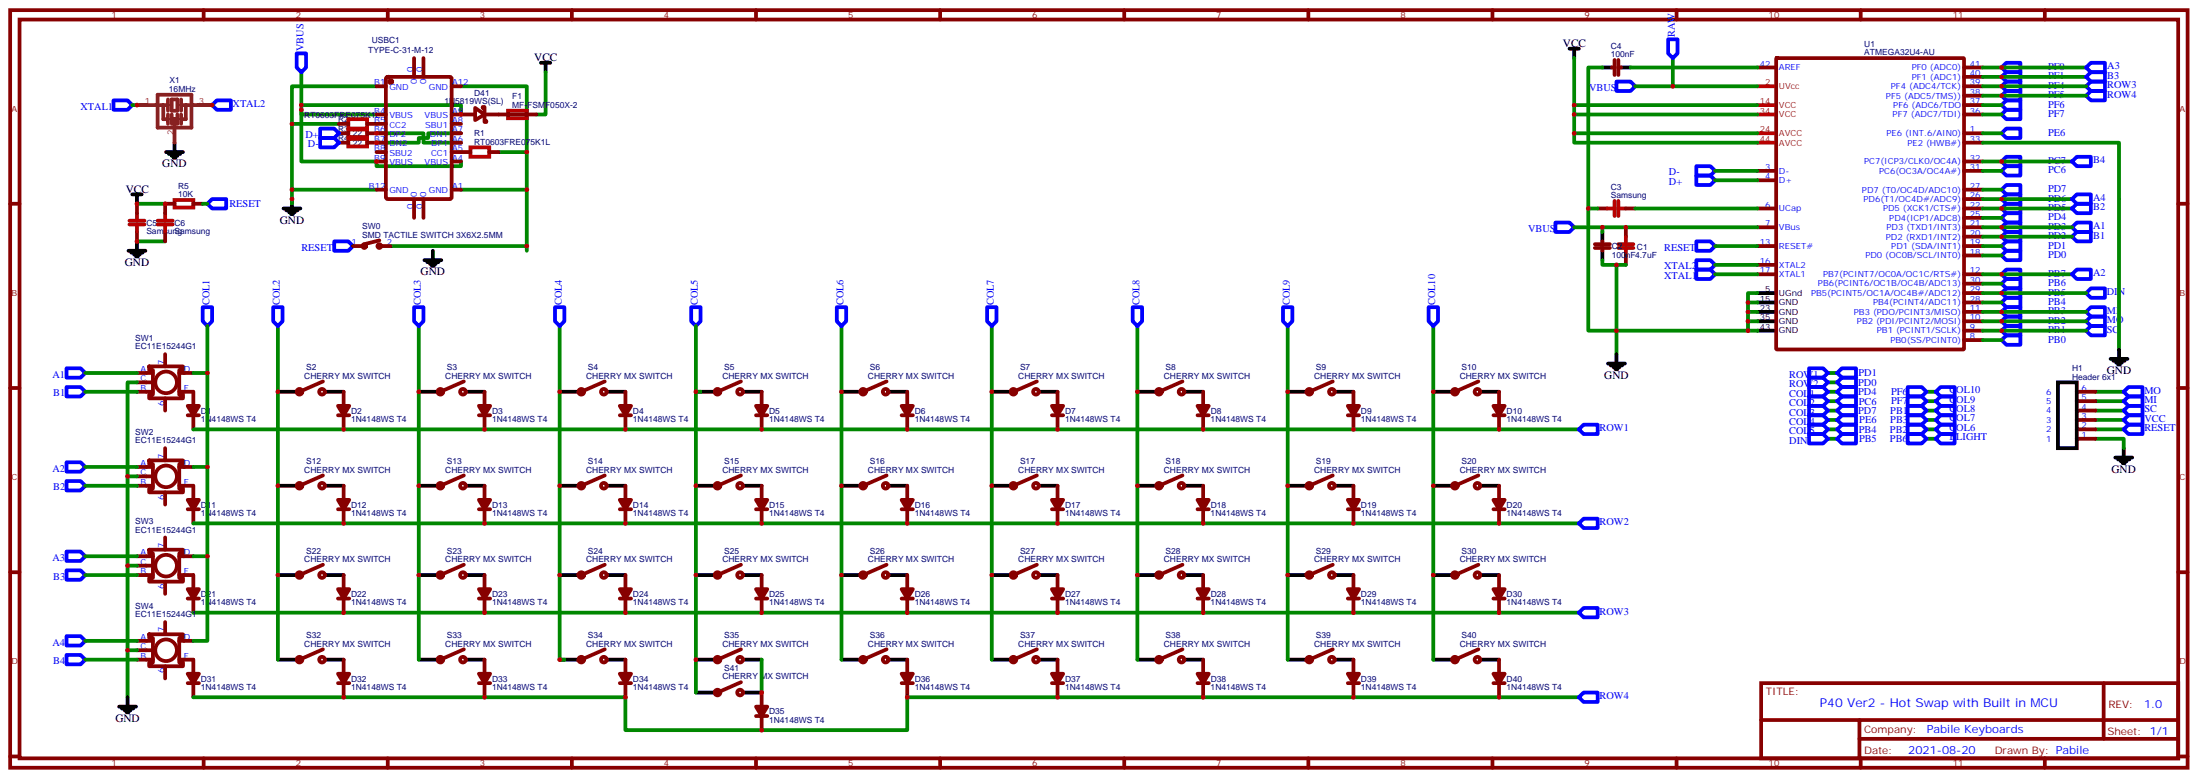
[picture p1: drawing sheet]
<svg xmlns="http://www.w3.org/2000/svg" width="826mm" height="292mm" viewBox="0 0 826 292" stroke-linecap="round" stroke-linejoin="round" font-family="sans-serif">
<g fill="none" stroke="#870000" stroke-width="1.4">
<path d="M3.8 3.8h817.7v284.3h-817.7zM7.3 7.3h810.7v277.3h-810.7zM76.5 3.8v3.5M145.6 3.8v3.5M214.8 3.8v3.5M283.9 3.8v3.5M353.1 3.8v3.5M422.2 3.8v3.5M491.3 3.8v3.5M560.5 3.8v3.5M629.6 3.8v3.5M698.8 3.8v3.5"/>
<path d="M767.9 3.8v3.5M141.4 32.4h3.5M145.2 29.1l.4-.2h23.3l.7 .4v44.7l-.4 .7h-23.6l-.6-.4-.1-44.7zM155.5 21.8v7.1M159 21.8v7.1M169.6 32.4h3.5M605.3 25.3h1.1M606.4 22.5v5.7M607.8 25.3h1M607.8 22.5v5.7M660 25.3h7M667.1 22h70.4l.1 108.8-.2 .3-70 .1-.3-.2z"/>
<path d="M737.6 32.4h7M737.6 25.3h7M737.6 28.9h7M737.6 35.9h7M737.6 39.4h7M127.3 53.6h3.5M127.3 50h3.5M127.3 46.5h3.5M137.9 53.6h7M137.9 50h7M137.9 46.5h7M141.4 43h3.5"/>
<path d="M141.4 57.1h3.5M169.6 43h8.8M169.6 57.1h7.1M169.6 53.6h3.5M169.6 50h3.5M169.6 46.5h3.5M178.4 40.5l3.6 2.5-3.6 2.1zM181.3 40.5v-.4h.7v2.9M182 43v2.8h.7v-.4M182 43h19.4M183.7 57.1h3.6M737.6 43h7"/>
<path d="M737.6 53.6h7M737.6 50h7M3.8 76.5h3.5M51.4 76.5v3.5M65.5 76.5h-3.5v3.5M72.6 76.5h3.5M141.4 60.6h3.5M141.4 71.2h3.5M155.5 74.7v7.1M159 74.7v7.1M169.6 60.6h3.5M169.6 71.2h3.5"/>
<path d="M600 78.2h3.5M610.6 78.2h3.5M660 64.1h7M660 78.2h7M660 67.7h7M737.6 60.6h7M737.6 71.2h7M737.6 64.1h7M737.6 78.2h7M737.6 74.7h7M818 76.5h3.5M51.4 87.1v3.5"/>
<path d="M62 87.1v3.5M132.6 92.4h3.5M142.5 90.2l-5.7 1.5M143.2 92.4h3.5M598.9 93.1h5.7M598.9 91.7h5.7M601.8 90.6v1.1M601.8 93.1v1M610.6 85.3v3.5M610.6 95.9v3.5M660 92.4h7M660 85.3h7"/>
<path d="M660 99.4h7M737.6 92.4h7M737.6 95.9h7M737.6 88.8h7M737.6 85.3h7M737.6 81.8h7M660 102.9h7M737.6 102.9h7M737.6 117.1h7M737.6 113.5h7M737.6 110h7M737.6 106.5h7"/>
<path d="M51.4 140h6M56 137.5h12.7v1.4h-1.4v9.2h1.4v1.4h-12.7v-1.4h1.4v-9.2h-1.4zM62 132.9v4.6M67.3 140h5.3M737.6 127.6h7M737.6 124.1h7M737.6 120.6h7M3.8 145.6h3.5M51.4 147h6M51.4 143.5h6M62 149.5v4.6M67.3 147h5.3v5.3"/>
<path d="M70.5 155.9h4.2M72.6 155.9v5.2M121.3 143.2l-8.8 3.8M126.9 155.9h4.3M129 147v5.3M129 155.9v5.2M174.2 143.2l-8.8 3.8M179.8 155.9h4.3M182 147v5.3M182 155.9v5.2M227.1 143.2l-8.8 3.8M232.8 155.9h4.2"/>
<path d="M234.9 147v5.3M234.9 155.9v5.2M278.3 143.2l-8.8 3.8M283.9 155.9h4.2M286 147v5.3M286 155.9v5.2M333 143.2l-8.9 3.8M338.6 155.9h4.2M340.7 147v5.3M340.7 155.9v5.2M389.4 143.2l-8.8 3.8M395 155.9h4.3"/>
<path d="M397.2 147v5.3M397.2 155.9v5.2M444.1 143.2l-8.8 3.8M449.7 155.9h4.3M451.8 147v5.3M451.8 155.9v5.2M500.5 143.2l-8.8 3.8M506.2 155.9h4.2M508.3 147v5.3M508.3 155.9v5.2M555.2 143.2l-8.8 3.8M560.8 155.9h4.3"/>
<path d="M563 147v5.3M563 155.9v5.2M779.9 157.6h7.1M779.9 154.1h7.1M779.9 150.6h7.1M779.9 147h7.1M818 145.6h3.5M51.4 175.3h6M51.4 178.8h6M56 172.8h12.7v1.4h-1.4v9.2h1.4v1.4h-12.7v-1.4h1.4v-9.2h-1.4zM62 168.2v4.6M67.3 175.3h5.3"/>
<path d="M121.3 178.4l-8.8 3.9M174.2 178.4l-8.8 3.9M227.1 178.4l-8.8 3.9M278.3 178.4l-8.8 3.9M333 178.4l-8.9 3.9M389.4 178.4l-8.8 3.9M444.1 178.4l-8.8 3.9M500.5 178.4l-8.8 3.9M555.2 178.4l-8.8 3.9M779.9 164.7h7.1M779.9 161.1h7.1M51.4 182.3h6"/>
<path d="M62 184.8v4.6M67.3 182.3h5.3v5.3M70.5 191.1h4.2M72.6 191.1v5.3M126.9 191.1h4.3M129 182.3v5.3M129 191.1v5.3M179.8 191.1h4.3M182 182.3v5.3M182 191.1v5.3M232.8 191.1h4.2M234.9 182.3v5.3"/>
<path d="M234.9 191.1v5.3M283.9 191.1h4.2M286 182.3v5.3M286 191.1v5.3M338.6 191.1h4.2M340.7 182.3v5.3M340.7 191.1v5.3M395 191.1h4.3M397.2 182.3v5.3M397.2 191.1v5.3M449.7 191.1h4.3M451.8 182.3v5.3"/>
<path d="M451.8 191.1v5.3M506.2 191.1h4.2M508.3 182.3v5.3M508.3 191.1v5.3M560.8 191.1h4.3M563 182.3v5.3M563 191.1v5.3M3.8 214.8h3.5M51.4 208.8h6M51.4 212.3h6M51.4 215.8h6M56 206.3h12.7v1.4h-1.4v9.2h1.4v1.4h-12.7v-1.4h1.4v-9.2h-1.4z"/>
<path d="M62 201.7v4.6M62 218.3v4.6M67.3 215.8h5.3v5.3M67.3 208.8h5.3M121.3 211.9l-8.8 3.9M129 215.8v5.3M174.2 211.9l-8.8 3.9M182 215.8v5.3M227.1 211.9l-8.8 3.9M234.9 215.8v5.3M278.3 211.9l-8.8 3.9M286 215.8v5.3"/>
<path d="M333 211.9l-8.9 3.9M340.7 215.8v5.3M389.4 211.9l-8.8 3.9M397.2 215.8v5.3M444.1 211.9l-8.8 3.9M451.8 215.8v5.3M500.5 211.9l-8.8 3.9M508.3 215.8v5.3M555.2 211.9l-8.8 3.9M563 215.8v5.3M818 214.8h3.5M56 238.1h12.7v1.4h-1.4v9.1h1.4v1.4h-12.7v-1.4h1.4v-9.1h-1.4z"/>
<path d="M62 233.5v4.6M70.5 224.6h4.2M72.6 224.6v5.3M126.9 224.6h4.3M129 224.6v5.3M179.8 224.6h4.3M182 224.6v5.3M232.8 224.6h4.2M234.9 224.6v5.3M283.9 224.6h4.2M286 224.6v5.3M338.6 224.6h4.2"/>
<path d="M340.7 224.6v5.3M395 224.6h4.3M397.2 224.6v5.3M449.7 224.6h4.3M451.8 224.6v5.3M506.2 224.6h4.2M508.3 224.6v5.3M560.8 224.6h4.3M563 224.6v5.3M51.4 240.5h6M51.4 244.1h6M51.4 247.6h6"/>
<path d="M62 250v4.6M67.3 247.6h5.3v5.3M67.3 240.5h5.3M70.5 256.4h4.2M72.6 256.4v5.3M121.3 243.7l-8.8 3.9M126.9 256.4h4.3M129 247.6v5.3M129 256.4v5.3M174.2 243.7l-8.8 3.9M179.8 256.4h4.3M182 247.6v5.3"/>
<path d="M182 256.4v5.3M227.1 243.7l-8.8 3.9M232.8 256.4h4.2M234.9 247.6v5.3M234.9 256.4v5.3M278.3 243.7l-8.8 3.9M278.3 256l-8.8 3.9M286 259.9v5.3M333 243.7l-8.9 3.9M338.6 256.4h4.2M340.7 247.6v5.3M340.7 256.4v5.3"/>
<path d="M389.4 243.7l-8.8 3.9M395 256.4h4.3M397.2 247.6v5.3M397.2 256.4v5.3M444.1 243.7l-8.8 3.9M449.7 256.4h4.3M451.8 247.6v5.3M451.8 256.4v5.3M500.5 243.7l-8.8 3.9M506.2 256.4h4.2M508.3 247.6v5.3M508.3 256.4v5.3"/>
<path d="M555.2 243.7l-8.8 3.9M560.8 256.4h4.3M563 247.6v5.3M563 256.4v5.3M661.4 256.4h156.6v28.2h-156.6zM790 256.4v20.9M283.9 268.7h4.2M286 268.7v5.3M661.4 270.2h156.5M698.3 277.3h119.6M698.3 270.2v14.2M3.8 283.9h3.5"/>
<path d="M76.5 284.6v3.5M145.6 284.6v3.5M214.8 284.6v3.5M283.9 284.6v3.5M353.1 284.6v3.5M422.2 284.6v3.5M491.3 284.6v3.5M560.5 284.6v3.5M629.6 284.6v3.5M698.8 284.6v3.5M767.9 284.6v3.5M818 283.9h3.5"/>
<circle cx="136.8" cy="92.4" r=".71"/>
<circle cx="142.5" cy="92.4" r=".71"/>
<circle cx="62.4" cy="143.5" r="4.1"/>
<circle cx="112.5" cy="147" r="1.06"/>
<circle cx="120.9" cy="147" r="1.06"/>
<circle cx="165.4" cy="147" r="1.06"/>
<circle cx="173.8" cy="147" r="1.06"/>
<circle cx="218.3" cy="147" r="1.06"/>
<circle cx="226.8" cy="147" r="1.06"/>
<circle cx="269.5" cy="147" r="1.06"/>
<circle cx="277.9" cy="147" r="1.06"/>
<circle cx="324.1" cy="147" r="1.06"/>
<circle cx="332.6" cy="147" r="1.06"/>
<circle cx="380.6" cy="147" r="1.06"/>
<circle cx="389" cy="147" r="1.06"/>
<circle cx="435.3" cy="147" r="1.06"/>
<circle cx="443.7" cy="147" r="1.06"/>
<circle cx="491.7" cy="147" r="1.06"/>
<circle cx="500.2" cy="147" r="1.06"/>
<circle cx="546.4" cy="147" r="1.06"/>
<circle cx="554.8" cy="147" r="1.06"/>
<circle cx="62.4" cy="178.8" r="4.1"/>
<circle cx="112.5" cy="182.3" r="1.06"/>
<circle cx="120.9" cy="182.3" r="1.06"/>
<circle cx="165.4" cy="182.3" r="1.06"/>
<circle cx="173.8" cy="182.3" r="1.06"/>
<circle cx="218.3" cy="182.3" r="1.06"/>
<circle cx="226.8" cy="182.3" r="1.06"/>
<circle cx="269.5" cy="182.3" r="1.06"/>
<circle cx="277.9" cy="182.3" r="1.06"/>
<circle cx="324.1" cy="182.3" r="1.06"/>
<circle cx="332.6" cy="182.3" r="1.06"/>
<circle cx="380.6" cy="182.3" r="1.06"/>
<circle cx="389" cy="182.3" r="1.06"/>
<circle cx="435.3" cy="182.3" r="1.06"/>
<circle cx="443.7" cy="182.3" r="1.06"/>
<circle cx="491.7" cy="182.3" r="1.06"/>
<circle cx="500.2" cy="182.3" r="1.06"/>
<circle cx="546.4" cy="182.3" r="1.06"/>
<circle cx="554.8" cy="182.3" r="1.06"/>
<circle cx="62.4" cy="212.3" r="4.1"/>
<circle cx="112.5" cy="215.8" r="1.06"/>
<circle cx="120.9" cy="215.8" r="1.06"/>
<circle cx="165.4" cy="215.8" r="1.06"/>
<circle cx="173.8" cy="215.8" r="1.06"/>
<circle cx="218.3" cy="215.8" r="1.06"/>
<circle cx="226.8" cy="215.8" r="1.06"/>
<circle cx="269.5" cy="215.8" r="1.06"/>
<circle cx="277.9" cy="215.8" r="1.06"/>
<circle cx="324.1" cy="215.8" r="1.06"/>
<circle cx="332.6" cy="215.8" r="1.06"/>
<circle cx="380.6" cy="215.8" r="1.06"/>
<circle cx="389" cy="215.8" r="1.06"/>
<circle cx="435.3" cy="215.8" r="1.06"/>
<circle cx="443.7" cy="215.8" r="1.06"/>
<circle cx="491.7" cy="215.8" r="1.06"/>
<circle cx="500.2" cy="215.8" r="1.06"/>
<circle cx="546.4" cy="215.8" r="1.06"/>
<circle cx="554.8" cy="215.8" r="1.06"/>
<circle cx="62.4" cy="244.1" r="4.1"/>
<circle cx="112.5" cy="247.6" r="1.06"/>
<circle cx="120.9" cy="247.6" r="1.06"/>
<circle cx="165.4" cy="247.6" r="1.06"/>
<circle cx="173.8" cy="247.6" r="1.06"/>
<circle cx="218.3" cy="247.6" r="1.06"/>
<circle cx="226.8" cy="247.6" r="1.06"/>
<circle cx="269.5" cy="259.9" r="1.06"/>
<circle cx="269.5" cy="247.6" r="1.06"/>
<circle cx="277.9" cy="259.9" r="1.06"/>
<circle cx="277.9" cy="247.6" r="1.06"/>
<circle cx="324.1" cy="247.6" r="1.06"/>
<circle cx="332.6" cy="247.6" r="1.06"/>
<circle cx="380.6" cy="247.6" r="1.06"/>
<circle cx="389" cy="247.6" r="1.06"/>
<circle cx="435.3" cy="247.6" r="1.06"/>
<circle cx="443.7" cy="247.6" r="1.06"/>
<circle cx="491.7" cy="247.6" r="1.06"/>
<circle cx="500.2" cy="247.6" r="1.06"/>
<circle cx="546.4" cy="247.6" r="1.06"/>
<circle cx="554.8" cy="247.6" r="1.06"/>
</g>
<g fill="none" stroke="#000" stroke-width="1.4">
<path d="M589.4 18.3h3.5M591.2 18.3v3.5M203.1 23.6h3.6M204.9 23.6v3.5M601.8 25.3h3.5M608.8 25.3h3.6M62.4 57.1h6.3M63.4 57.8h4.3M64.5 58.5h2.1M65.2 59.2h.7M65.5 53.6v3.5M49.7 73h3.5"/>
<path d="M51.4 73v3.5M106.5 78.2h6.3M107.5 79h4.3M108.6 79.7h2.1M109.6 74.7v3.5M48.3 94.1h6.3M49.3 94.8h4.3M50.4 95.5h2.1M51.1 96.2h.7M51.4 90.6v3.5M109.3 80.4h.7M159.4 97.6h6.3"/>
<path d="M160.4 98.4h4.3M161.5 99.1h2.1M162.2 99.8h.7M162.6 94.1v3.5M601.8 87.1v3.5M601.8 94.1v3.5M660 117.1h7M660 113.5h7M660 110h7M603.9 136.5h6.3M604.9 137.2h4.3M606 137.9h2.1"/>
<path d="M606.7 138.6h.7M607.1 132.9v3.6M660 120.6h7M660 124.1h7M792.6 134.7h6.4M793.7 135.4h4.2M794.7 136.1h2.2M795.4 136.8h.7M795.8 131.2v3.5M104.4 147h7M122 147h7M157.3 147h7"/>
<path d="M174.9 147h7.1M210.2 147h7M227.8 147h7.1M261.3 147h7.1M279 147h7M316 147h7.1M333.7 147h7M372.5 147h7M390.1 147h7.1M427.1 147h7.1M444.8 147h7M483.6 147h7"/>
<path d="M501.2 147h7.1M538.3 147h7M555.9 147h7.1M772.9 143.5h7v24.7h-7zM794.4 171.7h6.3M795.4 172.4h4.3M796.5 173.1h2.1M797.2 173.8h.7M797.6 168.2v3.5M104.4 182.3h7M122 182.3h7M157.3 182.3h7"/>
<path d="M174.9 182.3h7.1M210.2 182.3h7M227.8 182.3h7.1M261.3 182.3h7.1M279 182.3h7M316 182.3h7.1M333.7 182.3h7M372.5 182.3h7M390.1 182.3h7.1M427.1 182.3h7.1M444.8 182.3h7M483.6 182.3h7"/>
<path d="M501.2 182.3h7.1M538.3 182.3h7M555.9 182.3h7.1M104.4 215.8h7M122 215.8h7M157.3 215.8h7M174.9 215.8h7.1M210.2 215.8h7M227.8 215.8h7.1M261.3 215.8h7.1M279 215.8h7M316 215.8h7.1"/>
<path d="M333.7 215.8h7M372.5 215.8h7M390.1 215.8h7.1M427.1 215.8h7.1M444.8 215.8h7M483.6 215.8h7M501.2 215.8h7.1M538.3 215.8h7M555.9 215.8h7.1M104.4 247.6h7M122 247.6h7M157.3 247.6h7"/>
<path d="M174.9 247.6h7.1M210.2 247.6h7M227.8 247.6h7.1M261.3 247.6h7.1M261.3 259.9h7.1M279 247.6h7M279 259.9h7M316 247.6h7.1M333.7 247.6h7M372.5 247.6h7M390.1 247.6h7.1M427.1 247.6h7.1"/>
<path d="M444.8 247.6h7M483.6 247.6h7M501.2 247.6h7.1M538.3 247.6h7M555.9 247.6h7.1M44.7 265.2h6.4M45.8 265.9h4.2M46.8 266.6h2.2M47.6 267.3h.7M47.9 261.7v3.5"/>
</g>
<g fill="#870000" stroke="#870000" stroke-width="1.4">
<path d="M70.5 152.3h4.2l-2.1 3.6z"/>
<path d="M126.9 152.3h4.3l-2.2 3.6z"/>
<path d="M179.8 152.3h4.3l-2.1 3.6z"/>
<path d="M232.8 152.3h4.2l-2.1 3.6z"/>
<path d="M283.9 152.3h4.2l-2.1 3.6z"/>
<path d="M338.6 152.3h4.2l-2.1 3.6z"/>
<path d="M395 152.3h4.3l-2.1 3.6z"/>
<path d="M449.7 152.3h4.3l-2.2 3.6z"/>
<path d="M506.2 152.3h4.2l-2.1 3.6z"/>
<path d="M560.8 152.3h4.3l-2.1 3.6z"/>
<path d="M70.5 187.6h4.2l-2.1 3.5z"/>
<path d="M126.9 187.6h4.3l-2.2 3.5z"/>
<path d="M179.8 187.6h4.3l-2.1 3.5z"/>
<path d="M232.8 187.6h4.2l-2.1 3.5z"/>
<path d="M283.9 187.6h4.2l-2.1 3.5z"/>
<path d="M338.6 187.6h4.2l-2.1 3.5z"/>
<path d="M395 187.6h4.3l-2.1 3.5z"/>
<path d="M449.7 187.6h4.3l-2.2 3.5z"/>
<path d="M506.2 187.6h4.2l-2.1 3.5z"/>
<path d="M560.8 187.6h4.3l-2.1 3.5z"/>
<path d="M70.5 221.1h4.2l-2.1 3.5z"/>
<path d="M126.9 221.1h4.3l-2.2 3.5z"/>
<path d="M179.8 221.1h4.3l-2.1 3.5z"/>
<path d="M232.8 221.1h4.2l-2.1 3.5z"/>
<path d="M283.9 221.1h4.2l-2.1 3.5z"/>
<path d="M338.6 221.1h4.2l-2.1 3.5z"/>
<path d="M395 221.1h4.3l-2.1 3.5z"/>
<path d="M449.7 221.1h4.3l-2.2 3.5z"/>
<path d="M506.2 221.1h4.2l-2.1 3.5z"/>
<path d="M560.8 221.1h4.3l-2.1 3.5z"/>
<path d="M70.5 252.9h4.2l-2.1 3.5z"/>
<path d="M126.9 252.9h4.3l-2.2 3.5z"/>
<path d="M179.8 252.9h4.3l-2.1 3.5z"/>
<path d="M232.8 252.9h4.2l-2.1 3.5z"/>
<path d="M283.9 265.2h4.2l-2.1 3.5z"/>
<path d="M338.6 252.9h4.2l-2.1 3.5z"/>
<path d="M395 252.9h4.3l-2.1 3.5z"/>
<path d="M449.7 252.9h4.3l-2.2 3.5z"/>
<path d="M506.2 252.9h4.2l-2.1 3.5z"/>
<path d="M560.8 252.9h4.3l-2.1 3.5z"/>
<circle cx="146.7" cy="30.6" r=".53"/>
</g>
<g fill="none" stroke="#008700" stroke-width="1.4">
<path d="M49.7 39.4h5.3M74.4 39.4h5.3M113.2 39.4h59.9v3.6M113.2 27.1v15.9h28.2M141.4 32.4h-31.8v14.1M173.1 32.4h24.7v24.7M204.9 27.1v15.9h-3.5M591.2 21.8v31.8h68.8M591.2 39.4h68.8M601.8 25.3h-5.3v52.9M612.4 25.3h47.6M614.1 32.4h45.9"/>
<path d="M628.2 21.8v10.6M744.6 25.3h38.8M744.6 28.9h38.8M744.6 32.4h38.8M744.6 35.9h38.8M744.6 39.4h7.1M113.2 41.2v19.4h28.2v1.8h31.7v-1.8M127.3 46.5h-17.7v30M141.4 50h17.6v3.6h14.1M173.1 50h-12.3v1.8h-3.5v1.8h-15.9M187.3 57.1h10.5v37M591.2 50h68.8"/>
<path d="M591.2 43h68.8M744.6 53.6h51.2v77.6M744.6 50h7.1M744.6 43h7.1M51.4 76.5h10.6M76.1 76.5h1.8M109.6 71.2h31.8M173.1 71.2h24.7M600 78.2h-3.5v45.9h63.5M614.1 78.2h45.9M644.1 64.1h15.9M644.1 67.7h15.9"/>
<path d="M744.6 60.6h33.6M744.6 74.7h33.6M744.6 78.2h33.6M744.6 71.2h7.1M744.6 64.1h7.1M51.4 90.6h10.6M146.7 92.4h51.1M591.2 85.3h10.6M601.8 97.6v1.8h8.8M607.1 99.4v33.5M644.1 92.4h15.9M644.1 99.4h15.9"/>
<path d="M660 85.3h-58.2v1.8M744.6 85.3h33.6M744.6 88.8h33.6M744.6 92.4h7.1M744.6 81.8h7.1M744.6 95.9h7.1M644.1 102.9h15.9M656.4 113.5h3.6M656.4 117.1h3.6M660 110h-3.6v14.1M744.6 102.9h33.6M744.6 117.1h38.8"/>
<path d="M744.6 113.5h7.1M744.6 106.5h7.1M744.6 110h38.8M32 140h19.4M72.6 140h5.3M77.9 122.3v118.2h-5.3M104.4 122.3v125.3M157.3 122.3v125.3M210.2 122.3v125.3h1.7M261.3 122.3v24.7M316 122.3v125.3M372.5 122.3v125.3"/>
<path d="M427.1 122.3v125.3M483.6 122.3v125.3M538.3 122.3v125.3M656.4 120.6h3.6M686.4 140h3.6M744.6 120.6h38.8M744.6 124.1h38.8M744.6 127.6h7.1M32 147h19.4M51.4 143.5h-3.5v118.2M263.1 147h-1.8v112.9M686.4 157.6h3.6"/>
<path d="M686.4 154.1h3.6M686.4 150.6h3.6M686.4 147h3.6M686.4 143.5h3.6M723.5 157.6h3.5M723.5 154.1h3.5M723.5 150.6h3.5M723.5 147h3.5M787 157.6h10.6M787 154.1h10.6M787 150.6h10.6M787 147h10.6"/>
<path d="M32 175.3h19.4M47.9 178.8h3.5M72.6 161.1h520.3M72.6 175.3h5.3M686.4 161.1h3.6M686.4 164.7h3.6M723.5 161.1h3.5M723.5 164.7h3.5M787 164.7h10.6v3.5M787 161.1h10.6M32 182.3h19.4M72.6 196.4h520.3"/>
<path d="M32 208.8h19.4M32 215.8h19.4M47.9 212.3h3.5M72.6 208.8h5.3M72.6 229.9h520.3M32 240.5h19.4M32 247.6h19.4M47.9 244.1h3.5M286 247.6v12.3M340.7 261.3v12.7h-105.8v-12.3h-162.3M340.7 261.7h252.2"/>
</g>
<g fill="none" stroke="#00f" stroke-width="1.4">
<path d="M626.5 14.7h3.5v5.3l-1.8 1.8-1.7-1.8zM42.6 37.7h5.3l1.8 1.7-1.8 1.8h-5.3zM79.7 39.4l1.7-1.7h5.3v3.5h-5.3zM111.4 20h3.5v5.3l-1.7 1.8-1.8-1.8zM607.1 30.6h5.3l1.7 1.8-1.7 1.7h-5.3zM751.7 25.3l1.8-1.7h5.3v3.5h-5.3zM751.7 28.9l1.8-1.8h5.3v3.5h-5.3zM751.7 32.4l1.8-1.8h5.3v3.5h-5.3zM751.7 35.9l1.8-1.8h5.3v3.6h-5.3zM751.7 39.4l1.8-1.7h5.3v3.5h-5.3zM783.4 35.9l1.8-1.8h5.3v3.6h-5.3zM783.4 32.4l1.8-1.8h5.3v3.5h-5.3z"/>
<path d="M783.4 25.3l1.8-1.7h5.3v3.5h-5.3zM783.4 28.9l1.8-1.8h5.3v3.5h-5.3zM120.2 51.8h5.3l1.8 1.8-1.8 1.7h-5.3zM120.2 48.3h5.3l1.8 1.7-1.8 1.8h-5.3zM751.7 43l1.8-1.8h5.3v3.5h-5.3zM751.7 50l1.8-1.7h5.3v3.5h-5.3zM77.9 76.5l1.8-1.8h5.2v3.5h-5.2zM637 62.4h5.3l1.8 1.7-1.8 1.8h-5.3zM637 65.9h5.3l1.8 1.8-1.8 1.7h-5.3zM751.7 78.2l1.8-1.7h5.3v3.5h-5.3zM751.7 74.7l1.8-1.7h5.3v3.5h-5.3zM751.7 71.2l1.8-1.8h5.3v3.6h-5.3z"/>
<path d="M751.7 64.1l1.8-1.7h5.3v3.5h-5.3zM751.7 60.6l1.8-1.8h5.3v3.6h-5.3zM778.2 78.2l1.7-1.7h5.3v3.5h-5.3zM778.2 74.7l1.7-1.7h5.3v3.5h-5.3zM778.2 60.6l1.7-1.8h5.3v3.6h-5.3zM125.5 90.6h5.3l1.8 1.8-1.8 1.7h-5.3zM584.1 83.5h5.3l1.8 1.8-1.8 1.8h-5.3zM637 97.6h5.3l1.8 1.8-1.8 1.8h-5.3zM637 90.6h5.3l1.8 1.8-1.8 1.7h-5.3zM751.7 95.9l1.8-1.8h5.3v3.5h-5.3zM751.7 92.4l1.8-1.8h5.3v3.5h-5.3zM751.7 88.8l1.8-1.7h5.3v3.5h-5.3z"/>
<path d="M751.7 85.3l1.8-1.8h5.3v3.6h-5.3zM751.7 81.8l1.8-1.8h5.3v3.5h-5.3zM778.2 88.8l1.7-1.7h5.3v3.5h-5.3zM778.2 85.3l1.7-1.8h5.3v3.6h-5.3zM76.1 115.3h3.6v5.3l-1.8 1.7-1.8-1.7zM102.6 115.3h3.5v5.3l-1.7 1.7-1.8-1.7zM155.5 115.3h3.5v5.3l-1.7 1.7-1.8-1.7zM208.4 115.3h3.5v5.3l-1.7 1.7-1.8-1.7zM259.6 115.3h3.5v5.3l-1.8 1.7-1.7-1.7zM314.3 115.3h3.5v5.3l-1.8 1.7-1.7-1.7zM370.7 115.3h3.5v5.3l-1.7 1.7-1.8-1.7zM425.4 115.3h3.5v5.3l-1.8 1.7-1.7-1.7z"/>
<path d="M481.8 115.3h3.6v5.3l-1.8 1.7-1.8-1.7zM536.5 115.3h3.5v5.3l-1.7 1.7-1.8-1.7zM637 101.2h5.3l1.8 1.7-1.8 1.8h-5.3zM751.7 117.1l1.8-1.8h5.3v3.5h-5.3zM751.7 113.5l1.8-1.7h5.3v3.5h-5.3zM751.7 110l1.8-1.8h5.3v3.6h-5.3zM751.7 106.5l1.8-1.8h5.3v3.5h-5.3zM751.7 102.9l1.8-1.7h5.3v3.5h-5.3zM778.2 102.9l1.7-1.7h5.3v3.5h-5.3zM783.4 117.1l1.8-1.8h5.3v3.5h-5.3zM783.4 110l1.8-1.8h5.3v3.6h-5.3zM25 138.2h5.3l1.7 1.8-1.7 1.7h-5.3z"/>
<path d="M679.4 138.2h5.3l1.7 1.8-1.7 1.7h-5.3zM690 140l1.7-1.8h5.3v3.5h-5.3zM751.7 127.6l1.8-1.7h5.3v3.5h-5.3zM751.7 124.1l1.8-1.8h5.3v3.6h-5.3zM751.7 120.6l1.8-1.8h5.3v3.5h-5.3zM783.4 120.6l1.8-1.8h5.3v3.5h-5.3zM783.4 124.1l1.8-1.8h5.3v3.6h-5.3zM25 145.3h5.3l1.7 1.7-1.7 1.8h-5.3zM594.7 159.4h5.3v3.5h-5.3l-1.8-1.8zM679.4 159.4h5.3l1.7 1.7-1.7 1.8h-5.3zM679.4 155.9h5.3l1.7 1.7-1.7 1.8h-5.3zM679.4 152.3h5.3l1.7 1.8-1.7 1.8h-5.3z"/>
<path d="M679.4 148.8h5.3l1.7 1.8-1.7 1.7h-5.3zM679.4 145.3h5.3l1.7 1.7-1.7 1.8h-5.3zM679.4 141.7h5.3l1.7 1.8-1.7 1.8h-5.3zM690 143.5l1.7-1.8h5.3v3.6h-5.3zM690 147l1.7-1.7h5.3v3.5h-5.3zM690 150.6l1.7-1.8h5.3v3.5h-5.3zM690 154.1l1.7-1.8h5.3v3.6h-5.3zM690 157.6l1.7-1.7h5.3v3.5h-5.3zM716.4 152.3h5.3l1.8 1.8-1.8 1.8h-5.3zM716.4 159.4h5.3l1.8 1.7-1.8 1.8h-5.3zM716.4 155.9h5.3l1.8 1.7-1.8 1.8h-5.3zM716.4 145.3h5.3l1.8 1.7-1.8 1.8h-5.3z"/>
<path d="M716.4 148.8h5.3l1.8 1.8-1.8 1.7h-5.3zM727 147l1.8-1.7h5.3v3.5h-5.3zM728.8 155.9h5.3v3.5h-5.3l-1.8-1.8zM728.8 159.4h5.3v3.5h-5.3l-1.8-1.8zM728.8 152.3h5.3v3.6h-5.3l-1.8-1.8zM728.8 148.8h5.3v3.5h-5.3l-1.8-1.7zM797.6 157.6l1.7-1.7h5.3v3.5h-5.3zM799.3 145.3h5.3v3.5h-5.3l-1.7-1.8zM799.3 148.8h5.3v3.5h-5.3l-1.7-1.7zM799.3 152.3h5.3v3.6h-5.3l-1.7-1.8zM799.3 159.4h5.3v3.5h-5.3l-1.7-1.8zM25 173.5h5.3l1.7 1.8-1.7 1.7h-5.3z"/>
<path d="M679.4 162.9h5.3l1.7 1.8-1.7 1.7h-5.3zM690 161.1l1.7-1.7h5.3v3.5h-5.3zM690 164.7l1.7-1.8h5.3v3.5h-5.3zM716.4 162.9h5.3l1.8 1.8-1.8 1.7h-5.3zM727 164.7l1.8-1.8h5.3v3.5h-5.3zM25 180.6h5.3l1.7 1.7-1.7 1.8h-5.3zM594.7 194.7h5.3v3.5h-5.3l-1.8-1.8zM25 207h5.3l1.7 1.8-1.7 1.7h-5.3zM25 214.1h5.3l1.7 1.7-1.7 1.8h-5.3zM25 238.8h5.3l1.7 1.7-1.7 1.8h-5.3zM594.7 228.2h5.3v3.5h-5.3l-1.8-1.8zM25 245.8h5.3l1.7 1.8-1.7 1.7h-5.3z"/>
<path d="M594.7 259.9h5.3v3.6h-5.3l-1.8-1.8z"/>
</g>
<g fill="none" stroke="#a10000" stroke-width="1.4">
<path d="M130.8 52.1h7.1v2.9h-7.1zM130.8 48.6h7.1v2.8h-7.1zM130.8 44.7h7.1v3.6h-7.1zM176.7 55.3h7v3.5h-7zM190.8 41.6h7v2.8h-7zM65.5 75.1h7.1v2.8h-7.1zM603.5 78.2h2.9M606.4 75.4v5.7M607.8 78.2h2.8M607.8 75.4v5.7M48.6 84.2h5.7M48.6 82.8h5.7"/>
<path d="M51.4 80v2.8M51.4 84.2v2.9M59.2 84.2h5.6M59.2 82.8h5.6M62 80v2.8M62 84.2v2.9M607.8 91.7h5.6M607.8 93.1h5.6M610.6 88.8v2.9M610.6 93.1v2.8"/>
</g>
<path d="M660 32.4h7M660 39.4h7M660 43h7M660 50h7M660 53.6h7" fill="none" stroke="#f00" stroke-width="1.4"/>
<g fill="none" stroke="#8c2424" stroke-width="1.4">
<path d="M51.4 39.4h11.7M59.2 35.6h12.7v12.3h-12.7zM61.3 39.4v5.3h1.8M63.1 37.3v4.3M64.5 37.3h2.1v4.3h-2.1zM68 37.3v4.3M68 39.4h11.7M69.8 39.4v5.3h-1.8M63.1 43v3.5M64.5 43v3.5M64.5 44.7h2.1M65.5 44.7v8.9"/>
<path d="M66.6 43v3.5M68 43v3.5"/>
</g>
<g fill="#c00">
<circle cx="104.4" cy="182.3" r=".88"/>
<circle cx="104.4" cy="215.8" r=".88"/>
<circle cx="157.3" cy="182.3" r=".88"/>
<circle cx="157.3" cy="215.8" r=".88"/>
<circle cx="210.2" cy="182.3" r=".88"/>
<circle cx="210.2" cy="215.8" r=".88"/>
<circle cx="210.2" cy="247.6" r=".88"/>
<circle cx="261.3" cy="147" r=".88"/>
<circle cx="261.3" cy="182.3" r=".88"/>
<circle cx="261.3" cy="215.8" r=".88"/>
<circle cx="261.3" cy="247.6" r=".88"/>
<circle cx="286" cy="259.9" r=".88"/>
<circle cx="316" cy="182.3" r=".88"/>
<circle cx="316" cy="215.8" r=".88"/>
<circle cx="372.5" cy="182.3" r=".88"/>
<circle cx="372.5" cy="215.8" r=".88"/>
<circle cx="427.1" cy="182.3" r=".88"/>
<circle cx="427.1" cy="215.8" r=".88"/>
<circle cx="129" cy="161.1" r=".88"/>
<circle cx="182" cy="161.1" r=".88"/>
<circle cx="234.9" cy="161.1" r=".88"/>
<circle cx="286" cy="161.1" r=".88"/>
<circle cx="340.7" cy="161.1" r=".88"/>
<circle cx="397.2" cy="161.1" r=".88"/>
<circle cx="451.8" cy="161.1" r=".88"/>
<circle cx="508.3" cy="161.1" r=".88"/>
<circle cx="129" cy="196.4" r=".88"/>
<circle cx="182" cy="196.4" r=".88"/>
<circle cx="234.9" cy="196.4" r=".88"/>
<circle cx="286" cy="196.4" r=".88"/>
<circle cx="340.7" cy="196.4" r=".88"/>
<circle cx="397.2" cy="196.4" r=".88"/>
<circle cx="451.8" cy="196.4" r=".88"/>
<circle cx="508.3" cy="196.4" r=".88"/>
<circle cx="129" cy="229.9" r=".88"/>
<circle cx="182" cy="229.9" r=".88"/>
<circle cx="234.9" cy="229.9" r=".88"/>
<circle cx="286" cy="229.9" r=".88"/>
<circle cx="340.7" cy="229.9" r=".88"/>
<circle cx="397.2" cy="229.9" r=".88"/>
<circle cx="451.8" cy="229.9" r=".88"/>
<circle cx="340.7" cy="261.7" r=".88"/>
<circle cx="286" cy="274" r=".88"/>
<circle cx="129" cy="261.7" r=".88"/>
<circle cx="182" cy="261.7" r=".88"/>
<circle cx="234.9" cy="261.7" r=".88"/>
<circle cx="197.8" cy="92.4" r=".88"/>
<circle cx="141.4" cy="60.6" r=".88"/>
<circle cx="113.2" cy="41.2" r=".88"/>
<circle cx="113.2" cy="39.4" r=".88"/>
<circle cx="173.1" cy="43" r=".88"/>
<circle cx="197.8" cy="71.2" r=".88"/>
<circle cx="197.8" cy="57.1" r=".88"/>
<circle cx="109.6" cy="71.2" r=".88"/>
<circle cx="109.6" cy="46.5" r=".88"/>
<circle cx="141.4" cy="53.6" r=".88"/>
<circle cx="141.4" cy="50" r=".88"/>
<circle cx="109.6" cy="74.7" r=".88"/>
<circle cx="751.7" cy="35.9" r=".88"/>
<circle cx="751.7" cy="32.4" r=".88"/>
<circle cx="751.7" cy="88.8" r=".88"/>
<circle cx="751.7" cy="85.3" r=".88"/>
<circle cx="628.2" cy="32.4" r=".88"/>
<circle cx="751.7" cy="124.1" r=".88"/>
<circle cx="751.7" cy="120.6" r=".88"/>
<circle cx="751.7" cy="117.1" r=".88"/>
<circle cx="62" cy="76.5" r=".88"/>
<circle cx="51.4" cy="76.5" r=".88"/>
<circle cx="51.4" cy="90.6" r=".88"/>
<circle cx="610.6" cy="85.3" r=".88"/>
<circle cx="607.1" cy="99.4" r=".88"/>
<circle cx="607.1" cy="124.1" r=".88"/>
<circle cx="596.5" cy="78.2" r=".88"/>
<circle cx="601.8" cy="85.3" r=".88"/>
<circle cx="591.2" cy="50" r=".88"/>
<circle cx="591.2" cy="43" r=".88"/>
<circle cx="591.2" cy="39.4" r=".88"/>
<circle cx="656.4" cy="124.1" r=".88"/>
<circle cx="656.4" cy="113.5" r=".88"/>
<circle cx="656.4" cy="117.1" r=".88"/>
<circle cx="656.4" cy="120.6" r=".88"/>
<circle cx="483.6" cy="182.3" r=".88"/>
<circle cx="538.3" cy="182.3" r=".88"/>
<circle cx="538.3" cy="215.8" r=".88"/>
<circle cx="397.2" cy="261.7" r=".88"/>
<circle cx="451.8" cy="261.7" r=".88"/>
<circle cx="508.3" cy="261.7" r=".88"/>
<circle cx="483.6" cy="215.8" r=".88"/>
<circle cx="508.3" cy="229.9" r=".88"/>
<circle cx="104.4" cy="147" r=".88"/>
<circle cx="157.3" cy="147" r=".88"/>
<circle cx="210.2" cy="147" r=".88"/>
<circle cx="316" cy="147" r=".88"/>
<circle cx="372.5" cy="147" r=".88"/>
<circle cx="427.1" cy="147" r=".88"/>
<circle cx="483.6" cy="147" r=".88"/>
<circle cx="538.3" cy="147" r=".88"/>
<circle cx="563" cy="161.1" r=".88"/>
<circle cx="563" cy="196.4" r=".88"/>
<circle cx="563" cy="229.9" r=".88"/>
<circle cx="563" cy="261.7" r=".88"/>
<circle cx="77.9" cy="140" r=".88"/>
<circle cx="77.9" cy="175.3" r=".88"/>
<circle cx="77.9" cy="208.8" r=".88"/>
<circle cx="47.9" cy="178.8" r=".88"/>
<circle cx="47.9" cy="212.3" r=".88"/>
<circle cx="47.9" cy="244.1" r=".88"/>
<circle cx="751.7" cy="25.3" r=".88"/>
<circle cx="751.7" cy="28.9" r=".88"/>
<circle cx="751.7" cy="110" r=".88"/>
<circle cx="751.7" cy="102.9" r=".88"/>
<circle cx="751.7" cy="78.2" r=".88"/>
<circle cx="751.7" cy="60.6" r=".88"/>
<circle cx="751.7" cy="74.7" r=".88"/>
<circle cx="51.4" cy="39.4" r=".88"/>
<circle cx="79.7" cy="39.4" r=".88"/>
</g>
<text font-size="4.6" fill="#00f" x="683.5" y="265.4">P40 Ver2 - Hot Swap with Built in MCU</text>
<g font-size="4.2">
<text x="587" y="17.6">VCC</text>
<text x="200.7" y="22.9">VCC</text>
<text x="61" y="62.7">GND</text>
<text x="47.2" y="72.2">VCC</text>
<text x="105.1" y="83.9">GND</text>
<text x="46.8" y="99.8">GND</text>
<text x="158" y="103.3">GND</text>
<text x="602.5" y="142.1">GND</text>
<text x="791.2" y="140.3">GND</text>
<text x="793" y="177.4">GND</text>
<text x="43.3" y="270.9">GND</text>
</g>
<g font-size="4.2" fill="#00f">
<text x="805.2" y="265.7">1.0</text>
<text x="723.6" y="275.2">Pabile Keyboards</text>
<text x="716.6" y="283">2021-08-20</text>
</g>
<g font-size="3.9" fill="#00f">
<text x="628.9" y="13.9" transform="rotate(-90 628.9 13.9)">RAW</text>
<text x="113.9" y="19.3" transform="rotate(-90 113.9 19.3)">VBUS</text>
<text x="769.1" y="26.2">PF0</text>
<text x="769.1" y="29.8">PF1</text>
<text x="791.4" y="26.1">A3</text>
<text x="791.4" y="29.6">B3</text>
<text x="596.8" y="34">VBUS</text>
<text x="769.1" y="33.3">PF4</text>
<text x="791.4" y="33.1">ROW3</text>
<text x="30.2" y="41.2">XTAL1</text>
<text x="87.3" y="40.2">XTAL2</text>
<text x="769.1" y="36.8">PF5</text>
<text x="769.1" y="40.4">PF6</text>
<text x="791.4" y="36.7">ROW4</text>
<text x="769.1" y="43.9">PF7</text>
<text x="114.7" y="51.8">D+</text>
<text x="769.1" y="50.9">PE6</text>
<text x="115.6" y="55.3">D-</text>
<text x="626.8" y="65.8">D-</text>
<text x="769.1" y="65">PC6</text>
<text x="769.1" y="61.5">PC7</text>
<text x="786.1" y="61.4">B4</text>
<text x="626.8" y="69.3">D+</text>
<text x="86.1" y="77.7">RESET</text>
<text x="769.1" y="75.6">PD6</text>
<text x="769.1" y="72.1">PD7</text>
<text x="786.1" y="75.5">A4</text>
<text x="769.1" y="82.7">PD4</text>
<text x="769.1" y="79.2">PD5</text>
<text x="786.1" y="79">B2</text>
<text x="573.8" y="86.9">VBUS</text>
<text x="769.1" y="89.7">PD2</text>
<text x="769.1" y="86.2">PD3</text>
<text x="786.1" y="89.6">B1</text>
<text x="786.1" y="86.1">A1</text>
<text x="113.2" y="94.1">RESET</text>
<text x="625" y="94.1">RESET</text>
<text x="769.1" y="93.3">PD1</text>
<text x="625" y="101.1">XTAL2</text>
<text x="769.1" y="96.8">PD0</text>
<text x="625" y="104.7">XTAL1</text>
<text x="769.1" y="107.4">PB6</text>
<text x="769.1" y="103.9">PB7</text>
<text x="786.1" y="103.7">A2</text>
<text x="769.1" y="110.9">PB5</text>
<text x="791.2" y="110.7">DIN</text>
<text x="78.6" y="114.6" transform="rotate(-90 78.6 114.6)">COL1</text>
<text x="105.1" y="114.6" transform="rotate(-90 105.1 114.6)">COL2</text>
<text x="158" y="114.6" transform="rotate(-90 158 114.6)">COL3</text>
<text x="210.9" y="114.6" transform="rotate(-90 210.9 114.6)">COL4</text>
<text x="262.1" y="114.6" transform="rotate(-90 262.1 114.6)">COL5</text>
<text x="316.8" y="114.6" transform="rotate(-90 316.8 114.6)">COL6</text>
<text x="373.2" y="114.6" transform="rotate(-90 373.2 114.6)">COL7</text>
<text x="427.9" y="114.6" transform="rotate(-90 427.9 114.6)">COL8</text>
<text x="484.3" y="114.6" transform="rotate(-90 484.3 114.6)">COL9</text>
<text x="539" y="114.6" transform="rotate(-90 539 114.6)">COL10</text>
<text x="769.1" y="118">PB3</text>
<text x="769.1" y="114.4">PB4</text>
<text x="791.2" y="117.8">MI</text>
<text x="769.1" y="125">PB1</text>
<text x="769.1" y="121.5">PB2</text>
<text x="791.2" y="121.3">MO</text>
<text x="791.2" y="124.8">SC</text>
<text x="769.1" y="128.5">PB0</text>
<text x="19.7" y="141.7">A1</text>
<text x="672" y="141.9">ROW1</text>
<text x="698" y="141.2">PD1</text>
<text x="19.9" y="148.8">B1</text>
<text x="672" y="148.9">COL1</text>
<text x="672" y="145.4">ROW2</text>
<text x="697.8" y="144.8">PD0</text>
<text x="697.8" y="148.3">PD4</text>
<text x="710.2" y="148.3">PF6</text>
<text x="732.1" y="147.6">COL10</text>
<text x="805.3" y="147.7">MO</text>
<text x="672" y="156">COL3</text>
<text x="672" y="152.5">COL2</text>
<text x="697.8" y="155.4">PD7</text>
<text x="698" y="151.8">PC6</text>
<text x="709.9" y="155.3">PB1</text>
<text x="710.2" y="151.8">PF7</text>
<text x="732.1" y="154.7">COL8</text>
<text x="732.1" y="151.1">COL9</text>
<text x="805.3" y="151.3">MI</text>
<text x="805.3" y="154.8">SC</text>
<text x="600.7" y="161.9">ROW1</text>
<text x="672" y="159.5">COL4</text>
<text x="698.3" y="158.9">PE6</text>
<text x="709.9" y="158.8">PB3</text>
<text x="732.1" y="158.2">COL7</text>
<text x="732.1" y="161.7">COL6</text>
<text x="805.3" y="158.3">VCC</text>
<text x="805.3" y="161.9">RESET</text>
<text x="671.9" y="166.5">DIN</text>
<text x="672" y="163.1">COL5</text>
<text x="698" y="162.4">PB4</text>
<text x="698.1" y="165.9">PB5</text>
<text x="709.8" y="165.9">PB6</text>
<text x="709.8" y="162.4">PB2</text>
<text x="732.1" y="165.2">BLIGHT</text>
<text x="19.7" y="177">A2</text>
<text x="19.9" y="184.1">B2</text>
<text x="600.7" y="197.2">ROW2</text>
<text x="19.7" y="210.5">A3</text>
<text x="19.9" y="217.6">B3</text>
<text x="600.7" y="230.7">ROW3</text>
<text x="19.7" y="242.3">A4</text>
<text x="19.9" y="249.3">B4</text>
<text x="600.7" y="262.4">ROW4</text>
</g>
<g font-size="3.9" fill="#800">
<text x="663.2" y="261">TITLE:</text>
<text x="791.8" y="265.7">REV:</text>
<text x="700.1" y="275.2">Company:</text>
<text x="791.4" y="275.8">Sheet: 1/1</text>
<text x="700.1" y="282.9">Date:</text>
<text x="749.1" y="282.9">Drawn By: Pabile</text>
</g>
<g font-size="3.2" fill="#800">
<text x="41.9" y="6.8">1</text>
<text x="111.1" y="6.8">2</text>
<text x="180.2" y="6.8">3</text>
<text x="249.3" y="6.8">4</text>
<text x="318.5" y="6.8">5</text>
<text x="387.6" y="6.8">6</text>
<text x="456.8" y="6.8">7</text>
<text x="525.9" y="6.8">8</text>
<text x="595.1" y="6.8">9</text>
<text x="664.2" y="6.8">10</text>
<text x="733.4" y="6.8">11</text>
<text x="4.3" y="41.9">A</text>
<text x="818.6" y="41.9">A</text>
<text x="4.3" y="111.1">B</text>
<text x="818.6" y="111.1">B</text>
<text x="4.3" y="180.2">C</text>
<text x="818.6" y="180.2">C</text>
<text x="4.3" y="249.3">D</text>
<text x="818.6" y="249.3">D</text>
<text x="41.9" y="287.6">1</text>
<text x="111.1" y="287.6">2</text>
<text x="180.2" y="287.6">3</text>
<text x="249.3" y="287.6">4</text>
<text x="318.5" y="287.6">5</text>
<text x="387.6" y="287.6">6</text>
<text x="456.8" y="287.6">7</text>
<text x="525.9" y="287.6">8</text>
<text x="595.1" y="287.6">9</text>
<text x="664.2" y="287.6">10</text>
<text x="733.4" y="287.6">11</text>
</g>
<g font-size="3.2" fill="#000080">
<text x="139.6" y="16.3">USBC1</text>
<text x="700.1" y="17.5">U1</text>
<text x="138.3" y="20">TYPE-C-31-M-12</text>
<text x="605" y="21.4">100nF</text>
<text x="605" y="18.2">C4</text>
<text x="700.1" y="20.6">ATMEGA32U4-AU</text>
<text x="63.4" y="34.5">16MHz</text>
<text x="63.6" y="31.3">X1</text>
<text x="178.1" y="35.9">D41</text>
<text x="166.9" y="38.9">1N5819WS(SL)</text>
<text x="192.4" y="40.5">MF-FSMF050X-2</text>
<text x="192.4" y="37.3">F1</text>
<text x="114.3" y="44.1">RT0603FRE075K1L</text>
<text x="126.9" y="45.9">R2</text>
<text x="126.9" y="52.9">R4</text>
<text x="126.9" y="49.4">R3</text>
<text x="132.5" y="51.2">22</text>
<text x="178.1" y="51.1">R1</text>
<text x="132.5" y="54.7">22</text>
<text x="178.1" y="54.3">RT0603FRE075K1L</text>
<text x="66.9" y="70.9">R5</text>
<text x="605" y="71.2">C3</text>
<text x="66.9" y="74">10K</text>
<text x="605" y="74.4">Samsung</text>
<text x="55" y="87.8">Samsung</text>
<text x="55" y="84.7">C5</text>
<text x="65.5" y="87.9">Samsung</text>
<text x="65.5" y="84.7">C6</text>
<text x="136.1" y="89.2">SMD TACTILE SWITCH 3X6X2.5MM</text>
<text x="136.1" y="86">SW0</text>
<text x="605.3" y="93.5">C2</text>
<text x="614.8" y="93.7">C1</text>
<text x="605.3" y="96.7">100nF4.7uF</text>
<text x="50.7" y="131.2">EC11E15244G1</text>
<text x="50.7" y="128">SW1</text>
<text x="114.3" y="142.1">CHERRY MX SWITCH</text>
<text x="114.9" y="139">S2</text>
<text x="167.2" y="142.1">CHERRY MX SWITCH</text>
<text x="167.9" y="139">S3</text>
<text x="220.1" y="142.1">CHERRY MX SWITCH</text>
<text x="220.8" y="139">S4</text>
<text x="271.3" y="142.1">CHERRY MX SWITCH</text>
<text x="271.9" y="139">S5</text>
<text x="326" y="142.1">CHERRY MX SWITCH</text>
<text x="326.6" y="139">S6</text>
<text x="382.4" y="142.1">CHERRY MX SWITCH</text>
<text x="383.1" y="139">S7</text>
<text x="437.1" y="142.1">CHERRY MX SWITCH</text>
<text x="437.7" y="139">S8</text>
<text x="493.5" y="142.1">CHERRY MX SWITCH</text>
<text x="494.2" y="139">S9</text>
<text x="548.2" y="142.1">CHERRY MX SWITCH</text>
<text x="548.9" y="139">S10</text>
<text x="778.2" y="142.5">Header 6x1</text>
<text x="778.2" y="139.3">H1</text>
<text x="75.4" y="155.3">D1</text>
<text x="131.9" y="155.3">D2</text>
<text x="184.8" y="155.3">D3</text>
<text x="237.7" y="155.3">D4</text>
<text x="288.9" y="155.3">D5</text>
<text x="343.5" y="155.3">D6</text>
<text x="400" y="155.3">D7</text>
<text x="454.7" y="155.3">D8</text>
<text x="511.1" y="155.3">D9</text>
<text x="565.8" y="155.3">D10</text>
<text x="75.4" y="158.4">1N4148WS T4</text>
<text x="131.9" y="158.4">1N4148WS T4</text>
<text x="184.8" y="158.4">1N4148WS T4</text>
<text x="237.7" y="158.4">1N4148WS T4</text>
<text x="288.9" y="158.4">1N4148WS T4</text>
<text x="343.5" y="158.4">1N4148WS T4</text>
<text x="400" y="158.4">1N4148WS T4</text>
<text x="454.7" y="158.4">1N4148WS T4</text>
<text x="511.1" y="158.4">1N4148WS T4</text>
<text x="565.8" y="158.4">1N4148WS T4</text>
<text x="50.7" y="166.4">EC11E15244G1</text>
<text x="50.7" y="163.3">SW2</text>
<text x="114.3" y="177.4">CHERRY MX SWITCH</text>
<text x="114.9" y="174.3">S12</text>
<text x="167.2" y="177.4">CHERRY MX SWITCH</text>
<text x="167.9" y="174.3">S13</text>
<text x="220.1" y="177.4">CHERRY MX SWITCH</text>
<text x="220.8" y="174.3">S14</text>
<text x="271.3" y="177.4">CHERRY MX SWITCH</text>
<text x="271.9" y="174.3">S15</text>
<text x="326" y="177.4">CHERRY MX SWITCH</text>
<text x="326.6" y="174.3">S16</text>
<text x="382.4" y="177.4">CHERRY MX SWITCH</text>
<text x="383.1" y="174.3">S17</text>
<text x="437.1" y="177.4">CHERRY MX SWITCH</text>
<text x="437.7" y="174.3">S18</text>
<text x="493.5" y="177.4">CHERRY MX SWITCH</text>
<text x="494.2" y="174.3">S19</text>
<text x="548.2" y="177.4">CHERRY MX SWITCH</text>
<text x="548.9" y="174.3">S20</text>
<text x="75.4" y="190.5">D11</text>
<text x="131.9" y="190.5">D12</text>
<text x="184.8" y="190.5">D13</text>
<text x="237.7" y="190.5">D14</text>
<text x="288.9" y="190.5">D15</text>
<text x="343.5" y="190.5">D16</text>
<text x="400" y="190.5">D17</text>
<text x="454.7" y="190.5">D18</text>
<text x="511.1" y="190.5">D19</text>
<text x="565.8" y="190.5">D20</text>
<text x="50.7" y="196.8">SW3</text>
<text x="75.4" y="193.7">1N4148WS T4</text>
<text x="131.9" y="193.7">1N4148WS T4</text>
<text x="184.8" y="193.7">1N4148WS T4</text>
<text x="237.7" y="193.7">1N4148WS T4</text>
<text x="288.9" y="193.7">1N4148WS T4</text>
<text x="343.5" y="193.7">1N4148WS T4</text>
<text x="400" y="193.7">1N4148WS T4</text>
<text x="454.7" y="193.7">1N4148WS T4</text>
<text x="511.1" y="193.7">1N4148WS T4</text>
<text x="565.8" y="193.7">1N4148WS T4</text>
<text x="50.7" y="200">EC11E15244G1</text>
<text x="114.9" y="207.8">S22</text>
<text x="167.9" y="207.8">S23</text>
<text x="220.8" y="207.8">S24</text>
<text x="271.9" y="207.8">S25</text>
<text x="326.6" y="207.8">S26</text>
<text x="383.1" y="207.8">S27</text>
<text x="437.7" y="207.8">S28</text>
<text x="494.2" y="207.8">S29</text>
<text x="548.9" y="207.8">S30</text>
<text x="114.3" y="210.9">CHERRY MX SWITCH</text>
<text x="167.2" y="210.9">CHERRY MX SWITCH</text>
<text x="220.1" y="210.9">CHERRY MX SWITCH</text>
<text x="271.3" y="210.9">CHERRY MX SWITCH</text>
<text x="326" y="210.9">CHERRY MX SWITCH</text>
<text x="382.4" y="210.9">CHERRY MX SWITCH</text>
<text x="437.1" y="210.9">CHERRY MX SWITCH</text>
<text x="493.5" y="210.9">CHERRY MX SWITCH</text>
<text x="548.2" y="210.9">CHERRY MX SWITCH</text>
<text x="75.4" y="227.2">1N4148WS T4</text>
<text x="75.4" y="224.1">D21</text>
<text x="131.9" y="227.2">1N4148WS T4</text>
<text x="131.9" y="224.1">D22</text>
<text x="184.8" y="227.2">1N4148WS T4</text>
<text x="184.8" y="224.1">D23</text>
<text x="237.7" y="227.2">1N4148WS T4</text>
<text x="237.7" y="224.1">D24</text>
<text x="288.9" y="227.2">1N4148WS T4</text>
<text x="288.9" y="224.1">D25</text>
<text x="343.5" y="227.2">1N4148WS T4</text>
<text x="343.5" y="224.1">D26</text>
<text x="400" y="227.2">1N4148WS T4</text>
<text x="400" y="224.1">D27</text>
<text x="454.7" y="227.2">1N4148WS T4</text>
<text x="454.7" y="224.1">D28</text>
<text x="511.1" y="227.2">1N4148WS T4</text>
<text x="511.1" y="224.1">D29</text>
<text x="565.8" y="227.2">1N4148WS T4</text>
<text x="565.8" y="224.1">D30</text>
<text x="50.7" y="231.7">EC11E15244G1</text>
<text x="50.7" y="228.5">SW4</text>
<text x="114.9" y="239.5">S32</text>
<text x="167.9" y="239.5">S33</text>
<text x="220.8" y="239.5">S34</text>
<text x="271.9" y="239.5">S35</text>
<text x="326.6" y="239.5">S36</text>
<text x="383.1" y="239.5">S37</text>
<text x="437.7" y="239.5">S38</text>
<text x="494.2" y="239.5">S39</text>
<text x="548.9" y="239.5">S40</text>
<text x="114.3" y="242.6">CHERRY MX SWITCH</text>
<text x="167.2" y="242.6">CHERRY MX SWITCH</text>
<text x="220.1" y="242.6">CHERRY MX SWITCH</text>
<text x="271.3" y="242.6">CHERRY MX SWITCH</text>
<text x="326" y="242.6">CHERRY MX SWITCH</text>
<text x="382.4" y="242.6">CHERRY MX SWITCH</text>
<text x="437.1" y="242.6">CHERRY MX SWITCH</text>
<text x="493.5" y="242.6">CHERRY MX SWITCH</text>
<text x="548.2" y="242.6">CHERRY MX SWITCH</text>
<text x="271.9" y="251.9">S41</text>
<text x="75.4" y="255.8">D31</text>
<text x="131.9" y="255.8">D32</text>
<text x="184.8" y="255.8">D33</text>
<text x="237.7" y="255.8">D34</text>
<text x="271.3" y="255">CHERRY MX SWITCH</text>
<text x="343.5" y="255.8">D36</text>
<text x="400" y="255.8">D37</text>
<text x="454.7" y="255.8">D38</text>
<text x="511.1" y="255.8">D39</text>
<text x="565.8" y="255.8">D40</text>
<text x="75.4" y="258.9">1N4148WS T4</text>
<text x="131.9" y="258.9">1N4148WS T4</text>
<text x="184.8" y="258.9">1N4148WS T4</text>
<text x="237.7" y="258.9">1N4148WS T4</text>
<text x="343.5" y="258.9">1N4148WS T4</text>
<text x="400" y="258.9">1N4148WS T4</text>
<text x="454.7" y="258.9">1N4148WS T4</text>
<text x="511.1" y="258.9">1N4148WS T4</text>
<text x="565.8" y="258.9">1N4148WS T4</text>
<text x="288.9" y="268.2">D35</text>
<text x="288.9" y="271.3">1N4148WS T4</text>
</g>
<g font-size="3.2" fill="#00f">
<text x="155.2" y="27.1" transform="rotate(-90 155.2 27.1)">0</text>
<text x="158.7" y="27.1" transform="rotate(-90 158.7 27.1)">0</text>
<text x="660.9" y="25">42</text>
<text x="668.1" y="26.4">AREF</text>
<text x="717.9" y="26.4">PF0 (ADC0)</text>
<text x="717.9" y="29.9">PF1 (ADC1)</text>
<text x="739.7" y="25">41</text>
<text x="739.7" y="28.5">40</text>
<text x="140.6" y="32">B1</text>
<text x="146.2" y="33.8">GND</text>
<text x="156.6" y="31.6" transform="rotate(-90 156.6 31.6)">0</text>
<text x="160.1" y="31.6" transform="rotate(-90 160.1 31.6)">0</text>
<text x="161" y="33.8">GND</text>
<text x="169.8" y="32">A12</text>
<text x="710.1" y="33.4">PF4 (ADC4/TCK)</text>
<text x="739.7" y="32">39</text>
<text x="739.7" y="35.6">38</text>
<text x="708.3" y="37">PF5 (ADC5/TMS))</text>
<text x="711" y="40.5">PF6 (ADC6/TDO</text>
<text x="739.7" y="39.1">37</text>
<text x="140.6" y="42.6">B4</text>
<text x="140.6" y="46.1">B5</text>
<text x="146.2" y="44.4">VBUS</text>
<text x="146.2" y="47.9">CC2</text>
<text x="159.5" y="44.4">VBUS</text>
<text x="159.6" y="47.9">SBU1</text>
<text x="169.8" y="46.1">A8</text>
<text x="169.8" y="42.6">A9</text>
<text x="710.8" y="44">PF7 (ADC7/TDI)</text>
<text x="739.7" y="42.6">36</text>
<text x="140.6" y="49.7">B6</text>
<text x="140.6" y="53.2">B7</text>
<text x="146.2" y="51.4">DP2</text>
<text x="161.5" y="51.4">DN1</text>
<text x="169.8" y="53.2">A6</text>
<text x="169.8" y="49.7">A7</text>
<text x="708.4" y="51.1">PE6 (INT.6/AIN0)</text>
<text x="739.7" y="53.2">33</text>
<text x="739.7" y="49.7">1</text>
<text x="140.6" y="56.7">B8</text>
<text x="146.2" y="55">DN2</text>
<text x="146.2" y="58.5">SBU2</text>
<text x="161.9" y="58.5">CC1</text>
<text x="161.9" y="55">DP1</text>
<text x="169.8" y="56.7">A5</text>
<text x="716.3" y="54.6">PE2 (HWB#)</text>
<text x="140.6" y="60.3">B9</text>
<text x="146.2" y="62">VBUS</text>
<text x="159.5" y="62">VBUS</text>
<text x="169.8" y="60.3">A4</text>
<text x="662.9" y="63.8">3</text>
<text x="668.1" y="65.2">D-</text>
<text x="700" y="61.7">PC7(ICP3/CLK0/OC4A)</text>
<text x="705.7" y="65.2">PC6(OC3A/OC4A#)</text>
<text x="739.7" y="63.8">31</text>
<text x="739.7" y="60.3">32</text>
<text x="138.5" y="70.8">B12</text>
<text x="169.8" y="70.8">A1</text>
<text x="662.9" y="67.3">4</text>
<text x="668.1" y="68.7">D+</text>
<text x="739.7" y="70.8">27</text>
<text x="146.2" y="72.6">GND</text>
<text x="156.6" y="74" transform="rotate(-90 156.6 74)">0</text>
<text x="160.1" y="74" transform="rotate(-90 160.1 74)">0</text>
<text x="161" y="72.6">GND</text>
<text x="662.9" y="77.9">6</text>
<text x="699.3" y="72.2">PD7 (T0/OC4D/ADC10)</text>
<text x="699.8" y="75.8">PD6(T1/OC4D#/ADC9)</text>
<text x="739.7" y="77.9">22</text>
<text x="739.7" y="74.4">26</text>
<text x="155.2" y="78.5" transform="rotate(-90 155.2 78.5)">0</text>
<text x="158.7" y="78.5" transform="rotate(-90 158.7 78.5)">0</text>
<text x="668.1" y="79.3">UCap</text>
<text x="707.2" y="79.3">PD5 (XCK1/CTS#)</text>
<text x="709.5" y="82.8">PD4(ICP1/ADC8)</text>
<text x="739.7" y="81.4">25</text>
<text x="662.9" y="84.9">7</text>
<text x="668.1" y="86.4">VBus</text>
<text x="708.2" y="89.9">PD2 (RXD1/INT2)</text>
<text x="708.4" y="86.4">PD3 (TXD1/INT3)</text>
<text x="739.7" y="88.5">20</text>
<text x="739.7" y="84.9">21</text>
<text x="132" y="92">1</text>
<text x="145.3" y="92">2</text>
<text x="660.9" y="92">13</text>
<text x="668.1" y="93.4">RESET#</text>
<text x="710.3" y="93.4">PD1 (SDA/INT1)</text>
<text x="739.7" y="95.5">18</text>
<text x="739.7" y="92">19</text>
<text x="660.9" y="99.1">16</text>
<text x="668.1" y="100.5">XTAL2</text>
<text x="700.5" y="96.9">PD0 (OC0B/SCL/INT0)</text>
<text x="660.9" y="102.6">17</text>
<text x="668.1" y="104">XTAL1</text>
<text x="682.7" y="107.5">PB6(PCINT6/OC1B/OC4B/ADC13)</text>
<text x="684.6" y="104">PB7(PCINT7/OC0A/OC1C/RTS#)</text>
<text x="739.7" y="102.6">12</text>
<text x="739.7" y="106.1">30</text>
<text x="680.1" y="111.1">PB5(PCINT5/OC1A/OC4B#/ADC12)</text>
<text x="739.7" y="113.2">28</text>
<text x="739.7" y="109.6">29</text>
<text x="696.2" y="118.1">PB3 (PDO/PCINT3/MISO)</text>
<text x="703.4" y="114.6">PB4(PCINT4/ADC11)</text>
<text x="739.7" y="116.7">11</text>
<text x="697.4" y="121.6">PB2 (PDI/PCINT2/MOSI)</text>
<text x="704.8" y="125.2">PB1 (PCINT1/SCLK)</text>
<text x="739.7" y="123.8">9</text>
<text x="739.7" y="120.2">10</text>
<text x="710" y="128.7">PB0(SS/PCINT0)</text>
<text x="739.7" y="127.3">8</text>
<text x="61.7" y="136.8" transform="rotate(-90 61.7 136.8)">7</text>
<text x="52.7" y="143.2">C</text>
<text x="52.8" y="139.6">A</text>
<text x="69.1" y="139.6">D</text>
<text x="52.8" y="146.7">B</text>
<text x="69.1" y="146.7">E</text>
<text x="768.4" y="148.1">6</text>
<text x="781.7" y="146.7">6</text>
<text x="61.7" y="152.2" transform="rotate(-90 61.7 152.2)">6</text>
<text x="768.4" y="155.2">4</text>
<text x="768.4" y="151.6">5</text>
<text x="781.7" y="153.7">4</text>
<text x="781.7" y="150.2">5</text>
<text x="768.4" y="158.7">3</text>
<text x="781.7" y="160.8">2</text>
<text x="781.7" y="157.3">3</text>
<text x="768.4" y="165.7">1</text>
<text x="768.4" y="162.2">2</text>
<text x="781.7" y="164.3">1</text>
<text x="61.7" y="172.1" transform="rotate(-90 61.7 172.1)">7</text>
<text x="52.7" y="178.4">C</text>
<text x="52.8" y="174.9">A</text>
<text x="69.1" y="174.9">D</text>
<text x="52.8" y="182">B</text>
<text x="69.1" y="182">E</text>
<text x="61.7" y="187.5" transform="rotate(-90 61.7 187.5)">6</text>
<text x="52.8" y="208.4">A</text>
<text x="61.7" y="205.6" transform="rotate(-90 61.7 205.6)">7</text>
<text x="69.1" y="208.4">D</text>
<text x="52.7" y="211.9">C</text>
<text x="52.8" y="215.5">B</text>
<text x="69.1" y="215.5">E</text>
<text x="61.7" y="221" transform="rotate(-90 61.7 221)">6</text>
<text x="61.7" y="237.3" transform="rotate(-90 61.7 237.3)">7</text>
<text x="52.7" y="243.7">C</text>
<text x="52.8" y="240.2">A</text>
<text x="69.1" y="240.2">D</text>
<text x="52.8" y="247.2">B</text>
<text x="69.1" y="247.2">E</text>
<text x="61.7" y="252.8" transform="rotate(-90 61.7 252.8)">6</text>
</g>
<g font-size="3.2" fill="#f00">
<text x="662.9" y="32">2</text>
<text x="668.1" y="33.4">UVcc</text>
<text x="660.9" y="39.1">14</text>
<text x="668.1" y="40.5">VCC</text>
<text x="660.9" y="42.6">34</text>
<text x="668.1" y="44">VCC</text>
<text x="660.9" y="49.7">24</text>
<text x="660.9" y="53.2">44</text>
<text x="668.1" y="51.1">AVCC</text>
<text x="668.1" y="54.6">AVCC</text>
</g>
<g font-size="3.2" fill="#8d2323">
<text x="54.4" y="39.1">1</text>
<text x="74.7" y="39.1">3</text>
<text x="65.2" y="50.6" transform="rotate(-90 65.2 50.6)">2</text>
</g>
<g font-size="3.2">
<text x="660.9" y="113.2">15</text>
<text x="662.9" y="109.6">5</text>
<text x="668.1" y="111.1">UGnd</text>
<text x="660.9" y="116.7">23</text>
<text x="668.1" y="118.1">GND</text>
<text x="668.1" y="114.6">GND</text>
<text x="660.9" y="120.2">35</text>
<text x="660.9" y="123.8">43</text>
<text x="668.1" y="121.6">GND</text>
<text x="668.1" y="125.2">GND</text>
</g>
</svg>
